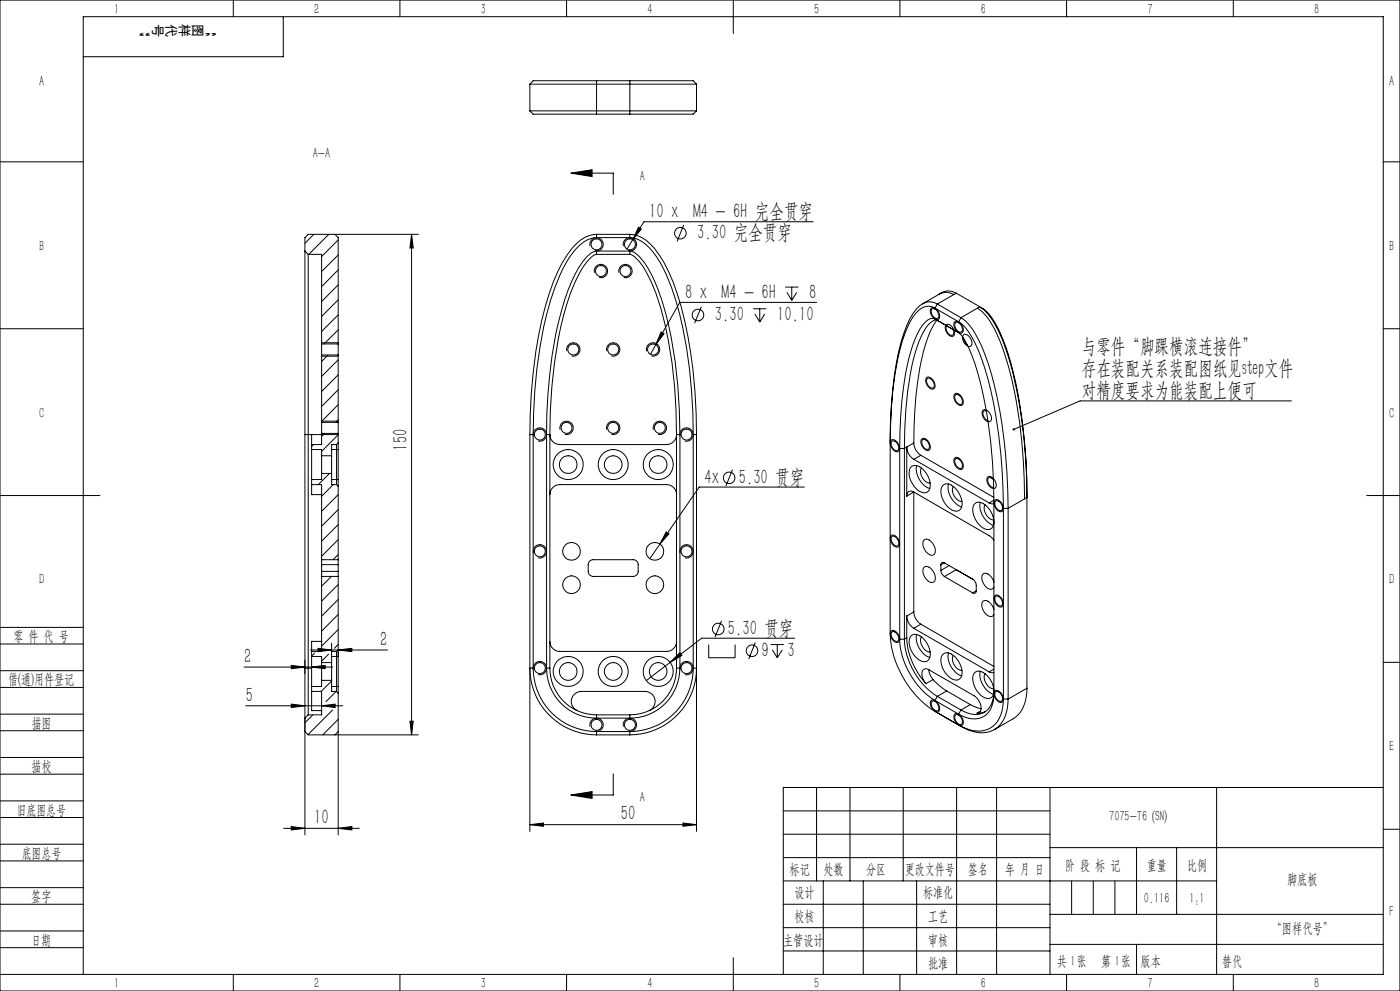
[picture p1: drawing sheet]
<svg xmlns="http://www.w3.org/2000/svg" width="420mm" height="297mm" viewBox="0 0 420 297" stroke-linecap="round" stroke-linejoin="round" font-family="sans-serif">
<g fill="none" stroke="#000" stroke-width=".3">
<path d="M0 0h420v297h-420zM70 0v5M85 5v12h-60M120 0v5M170 0v5M220 0v10M270 0v5M320 0v5M370 0v5M159 33.2h50M159 33.2l.9 1h19.1M159 25.2h50"/>
<path d="M159 25.2v8M179 24.2h-19.1l-.9 1M179 24.2v10M179 34.2h9.9M179 24.2h9.9M188.9 24.2h19.1l1 1M188.9 24.2v10M209 33.2l-1 1h-19.1M209 25.2v8M0 48.5h25M171.3 51.9l6.3-1v2zM171.3 51.9h12.7v6.3"/>
<path d="M415 48.5h5M91.5 75.2v55M91.5 75.2l1 1M92.5 76.2v138M92.5 76.2h4v26.9M94.2 70.2l-2.7 2.7M98.6 70.2l-6 6M100.5 70.2l1 1v31.9M101.5 71.9l-5 5M101.5 76.4l-5 5M123.5 70.2v150M123.5 70.2l.5 4.1h-1z"/>
<path d="M125.5 70.2h-33l-1 1v4M177 73.8a2 2 0 0 1 1.8-2.6 2 2 0 0 1 2.2 2.2 2 2 0 0 1-2.6 1.8M179 71.2a8.9 8.9 0 0 0-6.9 4.2 42.2 42.2 0 0 0-6.9 14.6 141.1 141.1 0 0 0-5.3 40.2M179 75.2l-1.8 .7a20.7 20.7 0 0 0-5.8 8.6 103.2 103.2 0 0 0-7 34l-.4 11.7M179 70.2a9.6 9.6 0 0 0-7.4 4.2 47.2 47.2 0 0 0-8 17.5 143.5 143.5 0 0 0-4.6 38.3M179 76.2a4.6 4.6 0 0 0-2.9 2.2 44.7 44.7 0 0 0-7.1 16.3 144.4 144.4 0 0 0-4 35.5M179 70.2h9.9M179 71.2h9.9M179 75.2h9.9M179 70.2v1M179 75.2v1M179 76.2h9.9"/>
<path d="M187 73.8a1.99 1.99 0 0 1 1.8-2.5 1.99 1.99 0 0 1 2.2 2.1 1.99 1.99 0 0 1-2.5 1.8M188.9 71.2a9.2 9.2 0 0 1 6.9 4.2 43.4 43.4 0 0 1 7 14.7 139.7 139.7 0 0 1 5.2 40.1M188.9 75.2a4.1 4.1 0 0 1 3.1 1.9 35.8 35.8 0 0 1 6.6 13 122.6 122.6 0 0 1 5.2 32.8l.2 7.3M188.9 70.2a9.6 9.6 0 0 1 7.4 4.2 47.6 47.6 0 0 1 8.1 17.5 147.2 147.2 0 0 1 4.6 38.3M188.9 76.2a4.8 4.8 0 0 1 2.9 2.1 46.6 46.6 0 0 1 7.7 18.7 140.9 140.9 0 0 1 3.5 33.2M188.9 70.2v1M188.9 75.2v1M189.8 71.8l-1.7 2.8M191.6 68.1l.8 .5-2.6 3.2zM205.1 67.4l-2 5M243.9 66.5h-50.7l-3.4 5.3M0 98.5h25"/>
<path d="M101.5 80.9l-5 5M101.5 85.4l-5 5M101.5 89.8l-5 5.1M101.5 94.4l-5 4.9M101.5 98.8l-4.3 4.3M178.3 81.7a2 2 0 0 1 1.8-2.4 2 2 0 0 1 2.2 2.1 2 2 0 0 1-2.6 1.8M185.7 81.7a2 2 0 0 1 1.8-2.4 2 2 0 0 1 2.1 2.1 2 2 0 0 1-2.5 1.8M198.3 99.5l.9 .5-2.5 3.3zM210.4 91.9l-2 5M226 92.5h3.9M226.4 94.1l1.5 2.4M227.9 92.5v4"/>
<path d="M229.4 94.1l-1.5 2.4M235.5 86h4M236 87.6l1.5 2.4M237.5 86v4M239 87.6l-1.5 2.4M245 90.6h-41.1l-7.2 12.7M279.3 92.5a1.64 1.64 0 0 1 2.4 1.2 1.18 1.18 0 0 1 .2 1.3 1.18 1.18 0 0 1-1.1 .8 2.78 2.78 0 0 1-1.5-3.3zM279.6 92.6a1.86 1.86 0 0 1 2.1 2.2 .78 .78 0 0 1-.7 .7 .78 .78 0 0 1-.8-.4l-.8-1.2v-.8zM280.5 92.4a4.3 4.3 0 0 0-5.7 1.4 25.1 25.1 0 0 0-4.8 11 117 117 0 0 0-2.9 28M280.5 95.6l-1.2-.1a7.7 7.7 0 0 0-4.1 4.6 60.5 60.5 0 0 0-4.7 20.2l-.6 14.1M280.5 95.6l.7 .4a1.85 1.85 0 0 0-2 .6 20.9 20.9 0 0 0-5 10.5 109.7 109.7 0 0 0-2.9 27.3M280.5 92.4l7.1 4"/>
<path d="M280.5 95.6l7.4 4.3M281.1 96a24.9 24.9 0 0 0-4.1 9.4 110.2 110.2 0 0 0-2.9 27.4M281.2 91.1a4.6 4.6 0 0 0-6.2 1.5 29.9 29.9 0 0 0-5.4 13 125.8 125.8 0 0 0-2.5 26.3v58a29.7 29.7 0 0 0 13.4 23.3M281.2 91.1l-.7 1.3M281.2 91.1l7.1 4.1M281.7 88.2l-5 2.9M281.7 88.2a4 4 0 0 1 4.5 .1M281.7 88.2v.1M282.4 87.8l1.1-.5a3.8 3.8 0 0 1 3.4 .6M282.4 87.8l-.7 .4M283.8 97.4a1.91 1.91 0 0 1 2.5 1.7 1.1 1.1 0 0 1-.4 1.7 1.1 1.1 0 0 1-1.6-.7 2.46 2.46 0 0 1-.5-2.7zM284.1 97.6a2.06 2.06 0 0 0 1.5 2.9 1.13 1.13 0 0 0 .3-1.8"/>
<path d="M286.2 88.3l-5 2.8M286.5 96.4a2.24 2.24 0 0 1 2.5 2.3 1 1 0 0 1-.7 1.2 1 1 0 0 1-1.2-.6 2.26 2.26 0 0 1-.6-2.9zM286.7 96.7a1.89 1.89 0 0 1 1.8 2.7 1.86 1.86 0 0 1-2.1-2.2zM286.9 87.9l-.7 .4M286.9 87.9l7 4M287.6 96.4a17 17 0 0 1 5.7 8.1 95.7 95.7 0 0 1 6.3 25.9 177.5 177.5 0 0 1 1.4 22M287.6 99.7l.8 .7a35.5 35.5 0 0 1 5.1 12.2 143 143 0 0 1 4.7 38.1v57.2a7.2 7.2 0 0 1-3.9 7.2 7.7 7.7 0 0 1-6.7-1.1M288.3 95.2l1.9 1.6a31.4 31.4 0 0 1 6.3 12.3 147.4 147.4 0 0 1 5.9 43.3M288.3 95.2l-.7 1.2M293.2 92.4a20 20 0 0 1 6.5 9.1 116.5 116.5 0 0 1 7.3 36.4l.4 11.6M293.2 92.4l-4.9 2.8M293.9 91.9a19.5 19.5 0 0 1 6.3 8.8l2.7 7.6a150.6 150.6 0 0 1 5.2 40.8l-.7 .4"/>
<path d="M293.9 91.9l-.7 .5M294.4 92.2l.6 .4M295 92.6a14 14 0 0 1 4.5 5.9 89.6 89.6 0 0 1 7.2 27.8 160 160 0 0 1 1.4 22v58M415 98.5h5M96.5 103.1v3.3M96.5 102.7h5M96.5 106.7h5M96.5 106.4v20.2M96.5 103.1h5M96.5 106.4h5M98.4 106.4l-1.9 1.9M101.5 107.8l-5 5"/>
<path d="M101.5 112.3l-5 5M101.5 116.8l-5 5M101.5 103.1v3.3M101.5 106.4v20.2M170.1 105.3a1.99 1.99 0 0 1 1.7-2.5 1.99 1.99 0 0 1 2.2 2.1 1.99 1.99 0 0 1-2.5 1.8M182 105.3a2 2 0 0 1 1.8-2.6 2 2 0 0 1 2.2 2.2 2 2 0 0 1-2.6 1.8M194 105.3a2 2 0 0 1 1.8-2.6 2 2 0 0 1 2.1 2.2 2 2 0 0 1-2.5 1.8M196.7 103.3l-1.6 2.9M278 113.1a2.24 2.24 0 0 1 2.5 2.4 1 1 0 0 1-.6 1.2 1 1 0 0 1-1.3-.6 2.37 2.37 0 0 1-.6-3zM278.2 113.4a1.89 1.89 0 0 1 1.8 2.8 1.89 1.89 0 0 1-2-2.3zM286.5 118a2.04 2.04 0 0 1 2.4 2 1.04 1.04 0 0 1-.4 1.5 1.04 1.04 0 0 1-1.4-.5 2.27 2.27 0 0 1-.6-3zM286.7 118.3a1.87 1.87 0 0 1 1.8 2.8 1.89 1.89 0 0 1-1.8-2.8z"/>
<path d="M289 101.3l.3 1.1 .9 1M289.1 100.3a2.19 2.19 0 0 1 2.5 2.4 .98 .98 0 0 1-.7 1.2 .98 .98 0 0 1-1.2-.6 2.26 2.26 0 0 1-.6-3zM91.5 130.2h10l-5 5.1M91.5 130.2v71.7M93.5 134.7v9M93.5 130.2v3M93.5 133.2v1.5M93.5 134.7h3v1.9M94 133.2l-.5 .6M96.5 136.6v5.3M96.5 126.6v3.3M96.5 126.2h5"/>
<path d="M96.5 129.9v3.3h-3M96.5 126.6h5M96.5 136.6h3M96.5 129.9h5M97.4 129.9l-.9 .9M99.5 136.6v5.3M99.5 134.7h2M101 133.2v12M101 133.2h-1.5v3.4M101.5 125.8l-.8 .8M101.5 121.3l-5 5M101.5 126.6v3.3"/>
<path d="M101.5 132.7v2M101.5 129.9v2.8M101.5 134.7v9M101.5 132.7l-.5 .5M159 130.2v119M159 130.2h.9M159.9 130.2v70M160 130.7a2 2 0 0 1 1.8-2.4 2 2 0 0 1 2.2 2.1 2 2 0 0 1-2.6 1.8M164 130.2h1M164 130.2v70M165 130.2a3 3 0 0 0 3 3h32a3 3 0 0 0 3-3M165 130.2v70"/>
<path d="M168 128.8a2 2 0 0 1 1.8-2.6 2 2 0 0 1 2.2 2.2 2 2 0 0 1-2.6 1.8M182 128.8a2 2 0 0 1 1.8-2.6 2 2 0 0 1 2.2 2.2 2 2 0 0 1-2.6 1.8M196 128.8a2 2 0 0 1 1.8-2.6 2 2 0 0 1 2.1 2.2 2 2 0 0 1-2.5 1.8M203 130.2h1M203 130.2v70M204 130.2v70M204 130.7a2 2 0 0 1 1.8-2.4 2 2 0 0 1 2.1 2.1 2 2 0 0 1-2.4 1.8M208 130.2h1M208 130.2v70M209 130.2v119M267.4 131.9a2.19 2.19 0 0 1 2.5 2.3 .98 .98 0 0 1-.7 1.2 .98 .98 0 0 1-1.2-.6 2.26 2.26 0 0 1-.6-2.9zM267.6 132.2a1.89 1.89 0 0 1 1.7 2.8 1.86 1.86 0 0 1-2-2.3z"/>
<path d="M269.9 134.4v57.2M269.9 134.4h1.4M271.3 134.4v57.2M272 134a4.4 4.4 0 0 0 2.1 3.7M272 134l-.7 .4M272 134v14.7M274.1 132.8a4.6 4.6 0 0 0 2.2 3.7M274.1 132.8l-2.1 1.2M274.1 137.7l22.7 13M275 139.5a6.4 6.4 0 0 0 3.9 6.9M276.3 136.5l21.9 12.6M276.3 136.5l-2.2 1.2"/>
<path d="M276.5 131.6a2 2 0 0 1 2.5 1.9 1.05 1.05 0 0 1-.4 1.5 1.05 1.05 0 0 1-1.4-.6 2.48 2.48 0 0 1-.7-2.8zM276.8 131.8a1.86 1.86 0 0 1 2 2.3 .79 .79 0 0 1-.6 .6 .79 .79 0 0 1-.8-.4l-.8-1.2-.1-.8zM286.5 137.2a2.35 2.35 0 0 1 2.5 2.7 .99 .99 0 0 1-.8 .9 .99 .99 0 0 1-1.1-.6 2.31 2.31 0 0 1-.6-3zM286.7 137.5a1.87 1.87 0 0 1 1.8 2.8 1.89 1.89 0 0 1-1.8-2.8zM294.9 123a1.87 1.87 0 0 1 2.4 1.7 1.06 1.06 0 0 1-.2 1.6 1.06 1.06 0 0 1-1.5-.5 2.34 2.34 0 0 1-.7-2.8zM295.9 123.2l-.2-.1a.85 .85 0 0 0-.9 .5 .85 .85 0 0 0 .2 .9l.7 1.2 .7 .4M387.4 120.2h-63.4l-19.9 8.5M0 148.5h30M93.5 145.2v3h3M93.5 145.2h3v22.5M93.5 143.7v1.5M96.5 141.9v1.8h-3"/>
<path d="M96.5 141.9h3M98.8 141.9l-3.3 3.3M99.5 141.9v3.3h1.5M99.5 143.7h2M100 145.2l-3.5 3.5M101 145.2l.5 .5M101.5 148.2l-5 5M101.5 152.7l-5 5M101.5 157.2l-5 5M101.5 143.7v2M101.5 145.7v22M165 148.2a3 3 0 0 1 3-3h32a3 3 0 0 1 3 3"/>
<path d="M199.8 159.4l.9 .6-2.7 3.1zM219.7 140.8l-1.9 4.9M241.3 146h-31.5l-14.9 21.4M273.2 140.1a2.56 2.56 0 0 1 3.8 .6 5.8 5.8 0 0 1 1.7 6.2 1.98 1.98 0 0 1-3.1 .2 5.9 5.9 0 0 1-2.4-7zM274.1 147.5l22.7 13 1.4 1.5M274.1 147.5a1.29 1.29 0 0 0-1.5-.2 1.29 1.29 0 0 0-.6 1.4M274.1 147.5v35.9M274.1 147.5l-2.1 1.2M276.4 140.3a3.4 3.4 0 0 0 2.6 4.5M282.8 145.6a2.49 2.49 0 0 1 3.7 .7 5.9 5.9 0 0 1 1.8 6.1 2.25 2.25 0 0 1-3.6-.2 6.2 6.2 0 0 1-2.2-6.2zM284.5 145.1a6.4 6.4 0 0 0 4 6.8M286 145.8a3.4 3.4 0 0 0 2.6 4.5"/>
<path d="M292.3 151.1a2.12 2.12 0 0 1 3.2 .2 6.2 6.2 0 0 1 2.4 6.6 2.29 2.29 0 0 1-3.7-.2 6.4 6.4 0 0 1-2.2-6.2zM294.1 150.6a6.5 6.5 0 0 0 3.9 6.8M295.6 151.3a3.4 3.4 0 0 0 2.5 4.5M296.3 143a1.79 1.79 0 0 1 2.4 1.5 1.13 1.13 0 0 1-.7 1.9 2.61 2.61 0 0 1-1.7-3.4zM296.8 150.7l.8 .3 .6-.1M298 143.8a.93 .93 0 0 0-1.3-.6 .93 .93 0 0 0-.3 1.4l.7 1.1 1 .4M298.2 149.9l-1.4 .8M298.4 149.9a1.89 1.89 0 0 1 2.5 1.8 1.09 1.09 0 0 1-.4 1.6 1.09 1.09 0 0 1-1.5-.7 2.28 2.28 0 0 1-.6-2.7zM298.7 150.1a1.89 1.89 0 0 1 1.8 2.8 1.85 1.85 0 0 1-2-2.2zM301 152.4h1.4M301 152.4v57.1M302.4 152.4v57.1"/>
<path d="M307.4 149.5l-5 2.9M410 148.5h10M96.5 171.2v1.6M96.5 167.7v1.5M96.5 172.8v22.4h-3M96.5 172.8h5M96.5 167.7h5M96.5 169.2v2M96.5 171.2h5M96.5 169.2h5M99.4 172.8l-2.9 2.9M101.5 161.7l-5 5"/>
<path d="M101.5 166.2l-1.6 1.5M101.5 175.2l-5 5M101.5 179.7l-5 5M101.5 171.2v1.6M101.5 167.7v1.5M101.5 169.2v2M101.5 172.8v32.9M160 165.8a2 2 0 0 1 1.8-2.6 2 2 0 0 1 2.2 2.2 2 2 0 0 1-2.6 1.8M176.9 168.2l1-.5h12.1a1.45 1.45 0 0 1 1.5 1.5v2a1.51 1.51 0 0 1-1.5 1.6h-12.1a1.51 1.51 0 0 1-1.4-1.6v-2.3zM204 165.8a2 2 0 0 1 1.7-2.6 2 2 0 0 1 2.2 2.2 2 2 0 0 1-2.4 1.8M267.2 160.7a1.6 1.6 0 0 1 2.4 1.2 1.29 1.29 0 0 1-.5 2.1 2.74 2.74 0 0 1-1.9-3.3zM267.6 160.8a1.89 1.89 0 0 1 1.7 2.7 1.85 1.85 0 0 1-2-2.2z"/>
<path d="M277.3 170a2.32 2.32 0 0 1 2.9 1.7l.4 1.1a1.3 1.3 0 0 1-.5 1.7 1.3 1.3 0 0 1-1.8-.5 3.2 3.2 0 0 1-1-4zM277.3 161.8a2.32 2.32 0 0 1 2.9 1.7l.4 1.1a1.31 1.31 0 0 1-.5 1.7 1.31 1.31 0 0 1-1.8-.4 3.6 3.6 0 0 1-1.3-3.8zM282.3 171a2.49 2.49 0 0 0 1 1.8M282.3 169.3v1.7M283.3 168.7a.65 .65 0 0 0-.7-.1 .65 .65 0 0 0-.3 .7M283.3 172.8l8.5 4.9M283.3 168.7l8.5 4.9M283.3 168.7l-1 .6M284.8 169.5l-2.5 1.5M286.8 170.7h.1M286.9 170.7l-3.6 2.1M286.9 170.7l5 2.9"/>
<path d="M291.8 173.6a2.33 2.33 0 0 1 1.1 1.8v1.7M292.9 177.1a.65 .65 0 0 1-.3 .7 .65 .65 0 0 1-.8-.1M292.9 177.1l-1.1 .6M298.2 174.5a3.2 3.2 0 0 0-3-2.7 2.31 2.31 0 0 0 0 3.4l1.2 1.2a1.11 1.11 0 0 0 1.8-.5M298.3 178.6a1.64 1.64 0 0 1 2.4 1.3 1.27 1.27 0 0 1-.5 2.1 2.69 2.69 0 0 1-1.9-3.4zM298.7 178.7a1.86 1.86 0 0 1 2 2.3 .79 .79 0 0 1-.6 .6 .79 .79 0 0 1-.8-.4l-.8-1.1v-.8zM0 193h25M0 188h25M73.2 199.9h26.6M87.4 199.4l4.1 .5-4.1 .5zM93.1 194.8h23.1M93.5 199.9l4-.5v1z"/>
<path d="M93.5 196.7v9M93.5 195.2v1.5M93.5 196.7h3v1.9M94.4 195.7l-.9 .9M95.4 194.3l4.1 .5-4.1 .5zM96.5 198.6v5.3M96.5 192.2h-3v3M96.5 198.6h3M98.6 196.1l-2.1 2.1M99.5 192.8v5.8M99.5 198.6v5.3M99.5 195.2h1.5"/>
<path d="M101 195.2v12M101 195.2l.5-.5v2h-2M101 193.6l-.7 .7M101.5 194.8l4.1-.5v1zM101.5 184.1l-5 5.1M101.5 188.7l-4.9 4.8M101.5 193.1l-.4 .4M165 192.2a3 3 0 0 0 3 3h32a3 3 0 0 0 3-3M201 198.5l3-2.9 .6 .8zM212.6 193.2v3.9h7.9v-3.9M216.5 186.1l-2 4.9M226.6 192.6l-2 4.9"/>
<path d="M231.2 193.2h4M231.7 194.8l1.5 2.3M233.2 193.2v3.9M234.7 194.8l-1.5 2.3M238.4 191.3h-27.9l-16.6 12.7M267.4 189.1a2.19 2.19 0 0 1 2.5 2.3 .98 .98 0 0 1-.7 1.2 .98 .98 0 0 1-1.2-.6 2.26 2.26 0 0 1-.6-2.9zM267.6 189.4a1.85 1.85 0 0 1 2 2.2 .79 .79 0 0 1-.6 .7 .79 .79 0 0 1-.9-.5l-.7-1.1-.1-.8zM269.9 191.6a23.6 23.6 0 0 0 10.6 18.3M269.9 191.6h1.4M271.3 191.6a21.8 21.8 0 0 0 9.9 17.1M272 191.2a22.1 22.1 0 0 0 5.8 13.7M272 184.6a4.6 4.6 0 0 0 2.1 3.7"/>
<path d="M272 184.6v6.6M272 191.2l-.7 .4M273.5 190.4a3.2 3.2 0 0 1 4 1.5 5 5 0 0 1 .9 6 2.81 2.81 0 0 1-3.8-1.1 5.6 5.6 0 0 1-1.4-6.1zM274.1 183.4a4.6 4.6 0 0 0 2.2 3.7M274.1 183.4l-2.1 1.2M274.1 188.3l22.7 13.1M275 190.2a6.4 6.4 0 0 0 3.9 6.8M276.3 187.1l21.9 12.6M276.3 187.1l-2.2 1.2M276.4 190.9a3.4 3.4 0 0 0 2.6 4.5M282.8 196.2a2.49 2.49 0 0 1 3.7 .7 5.9 5.9 0 0 1 1.8 6.1 2.25 2.25 0 0 1-3.6-.2 6.2 6.2 0 0 1-2.2-6.2zM284.5 195.7a6.4 6.4 0 0 0 4 6.9"/>
<path d="M286 196.4a3.4 3.4 0 0 0 2.6 4.5M298.2 182.7a3.2 3.2 0 0 0-3-2.7 2.3 2.3 0 0 0 0 3.4 1.77 1.77 0 0 0 2.9 .9l.1-.2M415 198.5h5M0 206h25M0 201h25M0 219h25M0 214h25M73.7 211.5h29.1M87.4 211l4.1 .5-4.1 .6zM91.5 215.2v35M91.5 219.2l1 1h33M92.5 214.2l-1 1"/>
<path d="M93.5 200.2h-2v15M93.5 207.2v5.8h3M93.5 207.2h3v7h-4M93.5 205.7v1.5M93.8 214.2l-2.3 2.4M96.5 211.5l4-.5v1.1zM96.5 203.9v1.8h-3M96.5 203.9h3M99.5 204.1l-3.2 3.1M99.5 203.9v3.3h1.5M99.5 205.7h2M99.8 212.8l-7.4 7.4"/>
<path d="M100.9 207.2l-3.1 3.1M101 207.2l.5 .5M101.5 215.6l-4.7 4.6M101.5 205.7v2M101.5 207.7v42.5M101.5 219.2l-1 1M123 216.1h1l-.5 4.1zM159.9 200.2a19.1 19.1 0 0 0 19.1 19M159.9 200.2h-.9a20 20 0 0 0 20 20M160 200.8a2 2 0 0 1 1.8-2.6 2 2 0 0 1 2.2 2.2 2 2 0 0 1-2.6 1.8M164 200.2a14.9 14.9 0 0 0 15 15M164 200.2h1"/>
<path d="M165 200.2a14 14 0 0 0 14 14M173.1 213a3 3 0 0 1-1.7-3.4 3 3 0 0 1 3-2.4h19.1a3 3 0 0 1 3 2.4 3 3 0 0 1-1.7 3.4M177 217.8a2 2 0 0 1 1.8-2.6 2 2 0 0 1 2.2 2.2 2 2 0 0 1-2.6 1.8M179 219.2h9.9M179 215.2h9.9M179 214.2v1M179 219.2v1M179 214.2h9.9M187 217.8a1.99 1.99 0 0 1 1.8-2.5 1.99 1.99 0 0 1 2.2 2.1 1.99 1.99 0 0 1-2.5 1.8M188.9 214.2v1M188.9 219.2v1M203 200.2a14 14 0 0 1-14.1 14"/>
<path d="M203 200.2h1M204 200.2a15 15 0 0 1-15.1 15M204 200.8a2 2 0 0 1 1.7-2.6 2 2 0 0 1 2.2 2.2 2 2 0 0 1-2.4 1.8M208 200.2a19 19 0 0 1-19.1 19M208 200.2h1a20 20 0 0 1-20.1 20M278.7 200.7l13.5 7.8a4.1 4.1 0 0 1 1.9 4.8l-1 .4M278.7 200.7a1.31 1.31 0 0 0-1.6 0 1.31 1.31 0 0 0-.5 1.5l.5 1.7 .7 1M278.7 200.7l.2 1.4 1 1.6M279.3 210a1.64 1.64 0 0 1 2.4 1.3 1.18 1.18 0 0 1 .2 1.3 1.18 1.18 0 0 1-1.1 .8 2.78 2.78 0 0 1-1.5-3.4zM279.6 210.2a1.86 1.86 0 0 1 2.1 2.2 .78 .78 0 0 1-.7 .7 .78 .78 0 0 1-.8-.4l-.8-1.2v-.8zM279.9 203.7l2.5 2.3 1.6 1.1M279.9 203.7l-2.1 1.2"/>
<path d="M280.5 213.2l7.8 4.5M280.5 209.9l7.1 4.1M280.5 213.2l.7 .4M281.2 208.7l-.7 1.2M281.2 208.7l7.1 4.1M284 207.1l7.1 4.1M284 207.1l-2.8 1.6M286.4 214a1.91 1.91 0 0 1 2.5 1.8 1.1 1.1 0 0 1-.4 1.6 1.1 1.1 0 0 1-1.6-.7 2.28 2.28 0 0 1-.5-2.7zM286.7 214.2a1.89 1.89 0 0 1 1.8 2.8 1.86 1.86 0 0 1-2.1-2.2zM288.3 212.8l-.7 1.2M291.1 211.2l3.3 1.2M291.1 211.2l-2.8 1.6"/>
<path d="M292.3 201.8a2.12 2.12 0 0 1 3.2 .1 6.2 6.2 0 0 1 2.4 6.6 2.29 2.29 0 0 1-3.7-.2 6.4 6.4 0 0 1-2.2-6.1zM294.1 201.2a6.5 6.5 0 0 0 3.9 6.9M294.1 213.1l-1 .6M295.6 201.9a3.4 3.4 0 0 0 2.5 4.5M295.6 213.3l-1.6 .4h-.9M296.8 201.4l.8 .2 .6-.1M298.2 207.1a6.3 6.3 0 0 1-4.4 6.9 8 8 0 0 1-5.5-1.2M298.2 200.6l-1.4 .8M298.3 207.2a1.64 1.64 0 0 1 2.4 1.3 1.2 1.2 0 0 1 .4 1.2 1.2 1.2 0 0 1-1 .8 2.75 2.75 0 0 1-1.8-3.3zM298.7 207.3a1.86 1.86 0 0 1 2 2.2 .78 .78 0 0 1-.6 .7 .78 .78 0 0 1-.8-.4l-.8-1.1v-.8zM301 209.5a9.5 9.5 0 0 1-4.3 8.9 9.7 9.7 0 0 1-9.1-1.1l.7 .4M301 209.5h1.4"/>
<path d="M302.4 209.5a10.6 10.6 0 0 1-3.7 8.9 9.7 9.7 0 0 1-10.4-.7M308.1 206.3a10 10 0 0 1-4.1 9.1l-5.7 3.3M308.1 206.3l-5.7 3.2M0 232h25M0 227h25M171.3 238.3l6.3-1.1v2.1zM179 220.2h9.9M184 231.9v6.4h-12.7M245 236v28M255 236v28M271 236v28M287 236v56"/>
<path d="M299 236v56M315 236v56M365 236v56M415 236h-180v56M0 245h25M0 240h25M0 258h25M0 253h25M85.1 248.2h22.7M87.4 247.7l4.1 .5-4.1 .5zM101.5 248.2l4.1-.5v1zM159 247.2l4.1-.5v.9z"/>
<path d="M159 247.2h50M204.9 246.7l4.1 .5-4.1 .4zM235 243h80M235 250h80M235 257h80M315 254h100M341 254v20M353 254v20M415 248.5h5M0 271h25M0 266h25M0 279h25"/>
<path d="M235 271h80M235 264h130M235 278h80M247 264v28M259 264v28M275 264v28M315 274h100M0 284h25M0 292h415v-287h-390v287M70 292v5M120 292v5M170 292v5"/>
<path d="M220 287v10M235 285h80M270 292v5M315 283h100M320 292v5M370 292v5"/>
<circle cx="179" cy="73.2" r="1.66"/>
<circle cx="189" cy="73.2" r="1.66"/>
<circle cx="204.1" cy="69.9" r="1.73"/>
<circle cx="180.3" cy="81.2" r="1.64"/>
<circle cx="187.6" cy="81.2" r="1.65"/>
<circle cx="209.4" cy="94.4" r="1.73"/>
<circle cx="172" cy="104.7" r="1.66"/>
<circle cx="184" cy="104.7" r="1.66"/>
<circle cx="195.9" cy="104.7" r="1.66"/>
<circle cx="161.9" cy="130.2" r="1.65"/>
<circle cx="170" cy="128.2" r="1.65"/>
<circle cx="170.5" cy="139.2" r="4.5"/>
<circle cx="170.5" cy="139.2" r="2.66"/>
<circle cx="184" cy="139.2" r="2.65"/>
<circle cx="184" cy="128.2" r="1.66"/>
<circle cx="184" cy="139.2" r="4.5"/>
<circle cx="197.5" cy="139.2" r="4.5"/>
<circle cx="197.5" cy="139.2" r="2.65"/>
<circle cx="197.9" cy="128.2" r="1.65"/>
<circle cx="206" cy="130.2" r="1.65"/>
<circle cx="218.8" cy="143.2" r="1.73"/>
<circle cx="162" cy="165.2" r="1.66"/>
<circle cx="171.5" cy="165.2" r="2.65"/>
<circle cx="171.5" cy="175.2" r="2.65"/>
<circle cx="196.5" cy="165.2" r="2.66"/>
<circle cx="196.5" cy="175.2" r="2.66"/>
<circle cx="206" cy="165.2" r="1.66"/>
<circle cx="215.5" cy="188.5" r="1.73"/>
<circle cx="225.6" cy="195" r="1.73"/>
<circle cx="162" cy="200.2" r="1.66"/>
<circle cx="170.4" cy="201.2" r="4.5"/>
<circle cx="170.5" cy="201.2" r="2.66"/>
<circle cx="179" cy="217.2" r="1.66"/>
<circle cx="184" cy="201.2" r="4.5"/>
<circle cx="184" cy="201.2" r="2.65"/>
<circle cx="189" cy="217.2" r="1.66"/>
<circle cx="197.4" cy="201.2" r="4.5"/>
<circle cx="197.5" cy="201.2" r="2.65"/>
<circle cx="206" cy="200.2" r="1.66"/>
</g>
<path d="M321.5 264v10M328 264v10M334.5 264v10M341 283v9" fill="none" stroke="#0a0605" stroke-width=".3"/>
<g fill="#000">
<path d="M303.9 128.4a.34 .34 0 0 1 .5 .1 .34 .34 0 0 1-.1 .5 .34 .34 0 0 1-.5-.2l.3-.1-.3 .1z"/>
<path d="M171.3 51.9l6.3-1v2zM171.3 238.3l6.3-1.1v2.1z"/>
<path d="M191.6 68.1l-1.8 3.7 2.6-3.2zM198.3 99.5l-1.6 3.8 2.5-3.3zM199.8 159.4l-1.8 3.7 2.7-3.1zM201 198.5l3.6-2.1-.6-.8z"/>
<path d="M93.5 199.9l4-.5v1zM87.4 199.4l4.1 .5-4.1 .5z"/>
<path d="M95.4 194.3l4.1 .5-4.1 .5zM101.5 194.8l4.1-.5v1z"/>
<path d="M96.5 211.5l4-.5v1.1zM87.4 211l4.1 .5-4.1 .6z"/>
<path d="M123 216.1h1l-.5 4.1zM123.5 70.2l.5 4.1h-1z"/>
<path d="M87.4 247.7l4.1 .5-4.1 .5zM101.5 248.2l4.1-.5v1z"/>
<path d="M159 247.2l4.1-.5v.9zM204.9 246.7l4.1 .5-4.1 .4z"/>
</g>
<g font-size="6.3">
<text x="194.8" y="65.2">10 x M4 - 6H 完全贯穿</text>
<text x="209.2" y="71.7">3.30 完全贯穿</text>
<text x="205.6" y="89.7">8 x M4 - 6H</text>
<text x="242.8" y="89.7">8</text>
<text x="214.5" y="96.3">3.30</text>
<text x="233.2" y="96.3">10.10</text>
<text x="324.5" y="105.9">与零件“脚踝横滚连接件”</text>
<text x="324.5" y="112.4">存在装配关系装配图纸见step文件</text>
<text x="324.5" y="118.9">对精度要求为能装配上便可</text>
<text x="122.2" y="135.1" transform="rotate(-90 122.2 135.1)">150</text>
<text x="211.4" y="145.1">4x</text>
<text x="221.6" y="145.1">5.30 贯穿</text>
<text x="218.4" y="190.4">5.30 贯穿</text>
<text x="114.1" y="193.5">2</text>
<text x="228.5" y="196.9">9</text>
<text x="236.2" y="196.9">3</text>
<text x="73.2" y="198.7">2</text>
<text x="73.7" y="210.3">5</text>
<text x="186.3" y="245.9">50</text>
<text x="94.2" y="247">10</text>
</g>
<g font-size="4.4">
<text x="34.2" y="4.1">1</text>
<text x="94.2" y="4.1">2</text>
<text x="144.2" y="4.1">3</text>
<text x="194.2" y="4.1">4</text>
<text x="244.2" y="4.1">5</text>
<text x="294.2" y="4.1">6</text>
<text x="344.2" y="4.1">7</text>
<text x="394.2" y="4.1">8</text>
<text x="11.7" y="25.9">A</text>
<text x="416.7" y="25.9">A</text>
<text x="93.8" y="47.4">A-A</text>
<text x="192" y="54.1">A</text>
<text x="11.7" y="75.1">B</text>
<text x="416.7" y="75.1">B</text>
<text x="11.7" y="125.1">C</text>
<text x="416.7" y="125.1">C</text>
<text x="11.7" y="175.1">D</text>
<text x="416.7" y="175.1">D</text>
<text x="4" y="192">零 件 代 号</text>
<text x="2.5" y="205.1">借(通)用件登记</text>
<text x="9.5" y="218.1">描图</text>
<text x="416.7" y="225.1">E</text>
<text x="9.5" y="231.1">描校</text>
<text x="5" y="244.2">旧底图总号</text>
<text x="192" y="240.5">A</text>
<text x="332.8" y="246.2">7075-T6 (SN)</text>
<text x="6.5" y="257.2">底图总号</text>
<text x="236.9" y="261.9">标记</text>
<text x="247.1" y="261.9">处数</text>
<text x="259.9" y="261.9">分区</text>
<text x="271.5" y="261.9">更改文件号</text>
<text x="290.4" y="261.9">签名</text>
<text x="301.5" y="261.9">年 月 日</text>
<text x="319.5" y="260.6">阶 段 标 记</text>
<text x="344" y="260.6">重量</text>
<text x="356.1" y="260.6">比例</text>
<text x="238.3" y="268.9">设计</text>
<text x="276.9" y="268.9">标准化</text>
<text x="386.1" y="264.8">脚底板</text>
<text x="9.4" y="270.1">签字</text>
<text x="343.2" y="270.7">0.116</text>
<text x="356.8" y="270.7">1:1</text>
<text x="416.8" y="274.4">F</text>
<text x="238.3" y="276.1">校核</text>
<text x="278.4" y="276">工艺</text>
<text x="381.5" y="279.6">“图样代号”</text>
<text x="9.4" y="283.2">日期</text>
<text x="234.9" y="283.3">主管设计</text>
<text x="278.4" y="283.3">审核</text>
<text x="278.4" y="290.2">批准</text>
<text x="317.1" y="289.4">共 张</text>
<text x="321.1" y="289.4">1</text>
<text x="330.3" y="289.4">第 张</text>
<text x="334.5" y="289.4">1</text>
<text x="342.1" y="289.4">版本</text>
<text x="34.2" y="296.1">1</text>
<text x="94.2" y="296.1">2</text>
<text x="144.2" y="296.1">3</text>
<text x="194.2" y="296.1">4</text>
<text x="244.2" y="296.1">5</text>
<text x="294.2" y="296.1">6</text>
<text x="344.2" y="296.1">7</text>
<text x="394.2" y="296.1">8</text>
</g>
<text font-size="4.4" fill="#0a0605" x="366.6" y="289.4">替代</text>
<g font-size="4.1" fill="#0a0605">
<text x="45.4" y="7.9" transform="rotate(-180 45.4 7.9)">”</text>
<text x="45.9" y="7.3" transform="rotate(90 45.9 7.3)">号</text>
<text x="49.9" y="7.3" transform="rotate(90 49.9 7.3)">代</text>
<text x="53.8" y="7.3" transform="rotate(90 53.8 7.3)">样</text>
<text x="57.8" y="7.3" transform="rotate(90 57.8 7.3)">图</text>
<text x="65.3" y="7.9" transform="rotate(-180 65.3 7.9)">“</text>
</g>
</svg>
